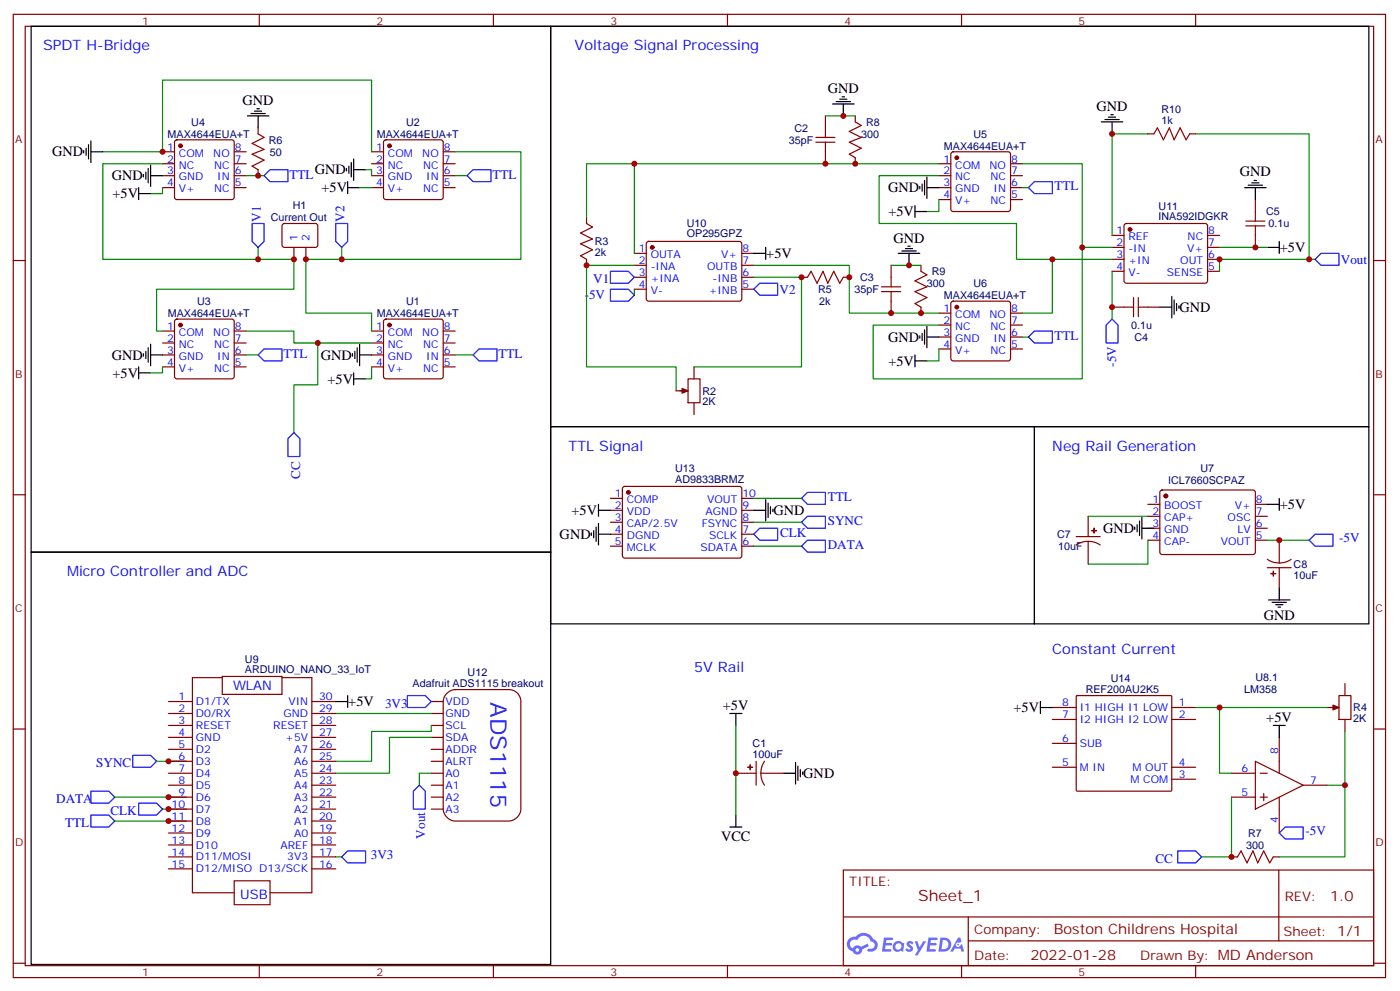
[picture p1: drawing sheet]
<svg xmlns="http://www.w3.org/2000/svg" width="414mm" height="293mm" viewBox="0 0 414 293" stroke-linecap="round" stroke-linejoin="round" font-family="sans-serif">
<g fill="none" stroke="#870000" stroke-width=".35">
<path d="M3.9 4.2h405.4v284.4h-405.4zM7.4 7.8h398.3v277.2h-398.3zM76.6 4.2v3.6M145.7 4.2v3.6M214.9 4.2v3.6M284 4.2v3.6M353.2 4.2v3.6M3.9 76.9h3.5M405.7 76.9h3.6M3.9 146h3.5M405.7 146h3.6M3.9 215.2h3.5"/>
<path d="M405.7 215.2h3.6M249.1 256.8h156.6v28.2h-156.6zM377.7 256.8v20.9M249.1 270.7h156.5M286 277.7h119.6M286 270.7v14.1M3.9 284.3h3.5M76.6 285v3.6M145.7 285v3.6M214.9 285v3.6M284 285v3.6M353.2 285v3.6"/>
<path d="M405.7 284.3h3.6"/>
</g>
<g fill="#5487ff">
<path d="M268.1 278a1.22 1.22 0 0 1 1.7 .3l-.4 .5a.47 .47 0 0 0-.3-.4 .47 .47 0 0 0-.5 .2l.1 .3a1.14 1.14 0 0 1 .8 1.7 1.14 1.14 0 0 1-1.9 0l-.2-.2 .5-.5 .7 .4a.29 .29 0 0 0 .3-.3 .29 .29 0 0 0-.2-.3 1.04 1.04 0 0 1-.6-1.7z"/>
<path d="M261.1 276.8h2.3l.4 .1-.2 .5-1.8 .1-.1 .9h1.5l.3 .3-.4 .4h-1.5l-.2 1.1h1.7l.2 .3-.2 .4h-2.6z"/>
<path d="M274.2 276.8h2.4l.3 .1-.1 .5-1.8 .1-.2 .9h1.6l.3 .3-.4 .4h-1.6l-.1 1.1h1.7l.2 .3-.2 .4h-2.7z"/>
<path d="M283 276.8h.7l.3 1.2-.6 .3a.69 .69 0 0 0-1 .3 .69 .69 0 0 0 .4 1 .69 .69 0 0 0 .9-.7l.5-.2 .6 2.2h-.8l-.3-.9h-1.7l-.5 .9h-.8z"/>
<path d="M270.2 277.8h.8l.6 1.9 1.1-1.9h.9l-2.6 4.2h-.8l.9-1.5z"/>
<path d="M277.8 276.8l-.6 4.1h1.3a2.11 2.11 0 0 0 2.5-2.1 2.11 2.11 0 0 0-2.5-2zM278.5 277.5a1.39 1.39 0 0 1 1.7 1.4 1.39 1.39 0 0 1-1.8 1.3h-.3z"/>
<path d="M264.1 278.4a1.54 1.54 0 0 0-.1 2.1 1.54 1.54 0 0 0 2.1 .2l.7 .2 .3-2.3-.2-.2-.4-.1a1.49 1.49 0 0 0-2.4 .1zM264.3 279.4a.95 .95 0 0 1 1.9 0 .95 .95 0 0 1-1.9 0z"/>
<path d="M250.8 277.1a2.18 2.18 0 0 0 1.1 3.7 1.44 1.44 0 0 0 1.6 1 1.44 1.44 0 0 0 1.2-1.5l2-1-.5-.8-1.9 1a1.47 1.47 0 0 0-2.4 .5 1.39 1.39 0 0 1-.7-2 1.39 1.39 0 0 1 2-.5 2.12 2.12 0 0 1 2.2-1.3 2.12 2.12 0 0 1 1.9 1.7 1.14 1.14 0 0 1 1 1.4 1.14 1.14 0 0 1-1.6 .8 .43 .43 0 0 0-.5 .3 .43 .43 0 0 0 .4 .5 1.98 1.98 0 0 0 2.5-1.2 1.98 1.98 0 0 0-1.2-2.5 3.1 3.1 0 0 0-5.3-.7l-.9 .1zM252.7 280.4a.55 .55 0 0 1 1.1 0 .55 .55 0 0 1-1.1 0z"/>
<circle cx="283" cy="278.9" r=".26"/>
</g>
<g fill="none" stroke="#870000" stroke-width=".35">
<path d="M76.2 37.7v1.8l1.8 1.1-3.5 1.7 3.5 1.8-3.5 1.4 3.5 1.8-3.5 1.7 1.7 1.1v1.8M243.8 34.2v6.4M252.6 34.2v1.8l1.8 1-3.5 1.8 3.5 1.8-3.5 1.4 3.5 1.7-3.5 1.8 1.7 1.1v1.7M339.1 39.5h1.7l1.1-1.8 1.7 3.6 1.8-3.6 1.4 3.6 1.8-3.6 1.7 3.6 1.1-1.8h1.8M48 44.8h3.5M48 48.3h3.5M48 51.9h3.5M48 55.4h3.5M51.8 41.5l.4-.2h16.3l.5 .2 .2 .5v16.2l-.3 .5-.4 .2h-16.3l-.5-.2-.2-.5v-16.2zM69.2 44.8h3.5M69.2 48.3h3.5M69.2 51.9h3.5"/>
<path d="M69.2 55.4h3.5M109.7 44.8h3.6M109.7 48.3h3.6M109.7 51.9h3.6M109.7 55.4h3.6M113.5 41.5l.5-.2h16.2l.5 .2 .2 .5v16.2l-.2 .5-.5 .2h-16.2l-.5-.2-.2-.5v-16.2zM130.9 44.8h3.5M130.9 48.3h3.5M130.9 51.9h3.5M130.9 55.4h3.5M241 42h5.6M241 40.6h5.6"/>
<path d="M243.8 42v6.3M277.3 48.3h3.5M277.3 51.9h3.5M277.3 55.4h3.5M277.3 58.9h3.5M281.1 45l.5-.2h16.2l.5 .2 .2 .5v16.2l-.2 .5-.5 .2h-16.2l-.5-.2-.3-.5v-16.2zM298.5 48.3h3.5M298.5 51.9h3.5M298.5 55.4h3.5M298.5 58.9h3.5M370.8 58.9v6.4M83.5 66.2l.5-.2h9.4l.5 .7-.1 5.9-.6 .4h-9.5l-.4-.7v-5.6z"/>
<path d="M86.8 73v3.6M90.3 73v3.6M173.2 64.2v1.8l1.8 1-3.5 1.8 3.5 1.8-3.5 1.4 3.5 1.7-3.5 1.8 1.7 1.1v1.7M187.4 74.8h3.5M187.4 78.3h3.5M191.1 71.5l.5-.2h27.1l.4 .7-.1 16.5-.6 .4-27.1-.1-.4-.6v-16.2zM219.1 74.8h3.5M219.1 78.3h3.5M263.2 78.3v6.4M272 78.3v1.8l1.8 1-3.5 1.8 3.5 1.8-3.5 1.4 3.5 1.7-3.5 1.8 1.7 1.1v1.7M328.5 69.5h3.5M328.5 73h3.5"/>
<path d="M328.5 76.6h3.5M332.2 66.2l.5-.2h23.3l.5 .2 .2 .5-.1 16.5-.6 .4-23.6-.1-.4-.6v-16.2zM356.7 69.5h3.5M356.7 73h3.5M356.7 76.6h3.5M368 66.7h5.6M368 65.3h5.6M370.8 66.7v6.3M48 97.7h3.5M51.8 94.4l.4-.2h16.3l.5 .2 .2 .5v16.2l-.3 .5-.4 .2h-16.3l-.5-.2-.2-.5v-16.2zM69.2 97.7h3.5M109.7 97.7h3.6"/>
<path d="M113.5 94.4l.5-.2h16.2l.5 .2 .2 .5v16.2l-.2 .5-.5 .2h-16.2l-.5-.2-.2-.5v-16.2zM130.9 97.7h3.5M187.4 81.8h3.5M187.4 85.4h3.5M219.1 81.8h3.5M219.1 85.4h3.5M236.7 81.8h1.8l1.1-1.7 1.7 3.5 1.8-3.5 1.4 3.5 1.8-3.5 1.7 3.5 1.1-1.8h1.8M260.4 86.1h5.6M260.4 84.7h5.6M263.2 86.1v6.3M277.3 92.4h3.5M277.3 96h3.5"/>
<path d="M277.3 99.5h3.5M281.1 89.1l.5-.2h16.2l.5 .2 .2 .5v16.2l-.2 .5-.5 .2h-16.2l-.5-.2-.3-.5v-16.2zM298.5 92.4h3.5M298.5 96h3.5M298.5 99.5h3.5M328.5 80.1h3.5M328.5 90.7h6.3M334.8 87.8v5.7M336.2 90.7h6.4M336.2 87.8v5.7M356.7 80.1h3.5M48 101.2h3.5"/>
<path d="M48 104.8h3.5M48 108.3h3.5M69.2 101.2h3.5M69.2 104.8h3.5M69.2 108.3h3.5M109.7 101.2h3.6M109.7 104.8h3.6M109.7 108.3h3.6M130.9 101.2h3.5M130.9 104.8h3.5M130.9 108.3h3.5M199.7 115.4h3.5"/>
<path d="M203.2 111.8h3.6v7.1h-3.6zM205 108.3v3.5M205 118.9v3.5M277.3 103h3.5M298.5 103h3.5M180.3 147.1h3.5M180.3 150.6h3.5M180.3 154.2h3.5M180.3 157.7h3.5M184.1 143.8l.4-.2h34.2l.4 .7-.1 20-.6 .4h-34.1l-.5-.7v-19.7zM219.1 147.1h3.5M219.1 150.6h3.5"/>
<path d="M219.1 154.2h3.5M219.1 157.7h3.5M317.9 158.4h7M321.4 159.8l-1.8 .2-1.7 .9M321.4 159.8l1.9 .2 1.6 .9M321.4 152.4v6M321.4 159.8v6.7M339.1 148.9h3.5M339.1 152.4h3.5M339.1 155.9h3.5M339.1 159.5h3.5M342.8 144.8l.5-.2 27.1 .1 .4 .6-.1 18-.6 .4-27.1-.1-.4-.6v-17.7z"/>
<path d="M370.8 148.9h3.5M370.8 152.4h3.5M370.8 155.9h3.5M370.8 159.5h3.5M377.9 159.5v6.7M180.3 161.2h3.5M219.1 161.2h3.5M374.3 165.1l1.7 .8 1.9 .3M374.3 167.6h7.1M377.9 167.6v6M381.4 165.1l-1.7 .8-1.8 .3M65.7 199.7h17.6v5.3h-17.6z"/>
<path d="M49.8 207.1h7M49.8 210.6h7M49.8 214.1h7M49.8 217.7h7M65.7 200h-8.9v63.5h12.4M83.3 200h8.8v63.5h-12.3M92.1 207.1h7.1M92.1 210.6h7.1M92.1 214.1h7.1M92.1 217.7h7.1M127.4 207.1h3.5M127.4 210.6h3.5"/>
<path d="M127.4 214.1h3.5M127.4 217.7h3.5M132.1 204.6a3.6 3.6 0 0 1 2.3-1h15.9a3.5 3.5 0 0 1 3.5 3.5v31.7a3.8 3.8 0 0 1-3.5 3.6h-15.9a3.8 3.8 0 0 1-3.5-3.6v-31.7a3.5 3.5 0 0 1 1.2-2.5zM310.8 208.8h7.1M310.8 212.4h7.1M310.8 219.4h7.1M317.9 205.5l.3-.2 27.7 .1 .2 .3v27.7l-.3 .1h-27.7l-.2-.3zM346.1 208.8h7.1M346.1 212.4h7.1M377.9 217.7v10.5M392 208.8h3.5M395.5 205.3h3.5v7.1h-3.5z"/>
<path d="M397.3 201.8v3.5M397.3 212.4v3.5M49.8 221.2h7M49.8 224.7h7M49.8 228.2h7M49.8 231.8h7M49.8 235.3h7M49.8 238.8h7M92.1 221.2h7.1M92.1 224.7h7.1M92.1 228.2h7.1M92.1 231.8h7.1"/>
<path d="M92.1 235.3h7.1M92.1 238.8h7.1M127.4 221.2h3.5M127.4 224.7h3.5M127.4 228.2h3.5M127.4 231.8h3.5M127.4 235.3h3.5M127.4 238.8h3.5M217.3 228.2h6M223.3 224.7v7.1M224.8 228.2l.2 1.9 .8 1.7M224.8 228.2h6.7"/>
<path d="M225.8 224.7l-.8 1.7-.2 1.8M310.8 226.5h7.1M346.1 230h7.1M346.1 226.5h7.1M363.7 228.2h7.1M363.7 235.3h7.1M370.8 224.7l14.1 7.1-14.1 7zM372.2 228.2h2.1M372.2 235.3h2.1M373.3 234.2v2.2M377.9 235.3v10.6M384.9 231.8h7.1"/>
<path d="M49.8 252.9h7M49.8 249.4h7M49.8 245.9h7M49.8 242.4h7M49.8 256.5h7M69.2 260h10.6v7.1h-10.6zM92.1 252.9h7.1M92.1 249.4h7.1M92.1 245.9h7.1M92.1 242.4h7.1M92.1 256.5h7.1M363.7 252.9h1.8l1.1-1.7 1.7 3.5 1.8-3.5 1.4 3.5 1.8-3.5 1.7 3.5 1.1-1.8h1.8"/>
</g>
<g fill="#870000" stroke="#870000" stroke-width=".35">
<path d="M322.5 156.6l1.4 .1z"/>
<path d="M323.1 155.9l.1 1.4z"/>
<path d="M375.4 169.3h1.4z"/>
<path d="M376.1 168.6v1.4z"/>
<path d="M201.5 114.7l1.7 .7-1.7 .7z"/>
<path d="M393.7 208.1l1.8 .7-1.8 .8z"/>
<path d="M221.6 225.8v1.4z"/>
<path d="M220.9 226.5h1.4z"/>
<circle cx="115" cy="96" r=".53"/>
<circle cx="115" cy="43" r=".53"/>
<circle cx="53.3" cy="96" r=".53"/>
<circle cx="53.3" cy="43" r=".53"/>
<circle cx="282.6" cy="46.6" r=".53"/>
<circle cx="282.6" cy="90.7" r=".53"/>
<circle cx="344.3" cy="146.4" r=".53"/>
<circle cx="192.7" cy="73" r=".53"/>
<circle cx="333.8" cy="67.7" r=".53"/>
<circle cx="185.6" cy="145.3" r=".53"/>
</g>
<g fill="none" stroke="#008700" stroke-width=".35">
<path d="M243.8 34.2h8.8M339.1 39.5h-10.6v30M353.2 39.5h33.5v37.1h-26.5v3.5M30.4 44.8h17.6v-21.2h61.7v21.2M48 55.4v1.8h-3.5M48 48.3h-17.6v28.3h56.4v8.8h-40.6v12.3h1.8M72.7 51.9h5.3M106.2 55.4h3.5M108 50.1h1.7v1.8M134.4 44.8h19.4v31.8h-63.5v15.8h19.4v5.3M134.4 51.9h3.6M187.4 48.3v26.5"/>
<path d="M277.3 48.3h-104.1v15.9M277.3 51.9h-17.6v14.1h40.5v10.6h28.3M277.3 58.9v3.5h-3.5M302 48.3h17.7v24.7M302 55.4h1.8M76.2 73v3.6M100.9 73v3.6M187.4 78.3h-14.2v30h26.5v7.1M222.6 78.3h28.3v14.1h26.4M263.2 78.3h8.8M310.8 76.6v15.8h-8.8M328.5 73h-8.8v38.8h-61.8v-15.8h19.4"/>
<path d="M360.2 73h14.1M386.7 76.6h1.7M72.7 97.7h14.1v3.5h22.9M187.4 85.4v1.7M222.6 81.8h14.1v26.5h-31.7M302 99.5h1.8M328.5 80.1v14.1M48 108.3v1.8h-3.5M72.7 104.8h3.5M93.9 101.2v12.4h-7.1v14.1M109.7 108.3v3.5h-1.7M134.4 104.8h5.3"/>
<path d="M277.3 103v3.5h-3.5M222.6 154.2h14.1M222.6 147.1h14.1M321.4 152.4h17.7M339.1 159.5v7h-17.7M374.3 159.5h12.4M222.6 161.2h14.1M99.2 210.6h28.2M127.4 217.7h-12.4v10.5h-15.8M127.4 214.1v1.8h-17.7v8.8h-10.5M217.3 214.1v26.5M353.2 208.8h7v19.4h3.5"/>
<path d="M360.2 208.8h31.8M397.3 215.9v15.9M33.9 235.3h21.2M46.2 224.7h8.9M48 238.8h7.1M127.4 228.2h-3.5v3.6M363.7 235.3v17.6h-8.8M392 231.8h5.3v21.1h-19.4M33.9 242.4h21.2M99.2 252.9h1.7"/>
</g>
<g fill="none" stroke="#000" stroke-width=".35">
<path d="M9.2 7.8h153.5v155.2h-153.5zM162.7 7.8h241.6v118.1h-241.6zM73.1 34.2h6.3M74.1 33.5h4.3M75.2 32.8h2.1M75.9 32.1h.7M76.2 34.2v3.5M245.9 30.7h6.4M247 30h4.2M248 29.3h2.2M248.7 28.6h.7M249.1 30.7v3.5"/>
<path d="M325.3 36h6.3M326.4 35.3h4.2M327.4 34.6h2.1M328.1 33.9h.7M328.5 36v3.5M24.7 44.5v.7M25.4 43.7v2.2M26.1 42.7v4.2M26.8 44.8h3.6M26.8 41.6v6.4M41 57.2h3.5M41 55.4v3.5"/>
<path d="M42.4 51.5v.7M43.1 50.8v2.1M43.8 49.7v4.3M44.5 51.9h3.5M44.5 48.7v6.3M102.3 49.7v.7M102.7 55.4h3.5M102.7 53.6v3.6M103 49v2.2M103.8 48v4.2M104.5 50.1h3.5M104.5 46.9v6.4"/>
<path d="M271.7 55v.7M272.4 54.3v2.1M273.1 53.3v4.2M273.8 55.4h3.5M273.8 52.2v6.4M367.6 55.4h6.4M368.7 54.7h4.2M369.7 54h2.2M370.5 53.3h.7M370.8 55.4v3.5M222.6 74.8h3.6M226.2 73v3.6"/>
<path d="M265.3 74.8h6.4M266.4 74.1h4.2M267.4 73.4h2.2M268.1 72.7h.8M268.5 74.8v3.5M270.3 60.7v3.5M270.3 62.4h3.5M374.3 73h3.6M377.9 71.3v3.5M271.7 99.1v.7M272.4 98.4v2.1M273.1 97.4v4.2"/>
<path d="M273.8 96.3v6.4M273.8 99.5h3.5M342.6 90.7h3.5M346.1 87.5v6.3M346.8 88.5v4.3M347.5 89.6v2.1M348.2 90.3v.7M41 108.3v3.5M41 110.1h3.5M42.4 104.4v.7M43.1 103.7v2.1M43.8 102.7v4.2"/>
<path d="M44.5 101.6v6.3M44.5 104.8h3.5M104.1 104.4v.7M104.5 110.1v3.5M104.5 111.8h3.5M104.8 103.7v2.1M105.5 102.7v4.2M106.2 104.8h3.5M106.2 101.6v6.3M270.3 106.5h3.5M270.3 104.8v3.5M162.7 125.9h142.8v58.2h-142.8z"/>
<path d="M305.5 125.9h98.8v58.2h-98.8zM174.7 157.3v.7M175.4 156.6v2.2M176.1 155.6v4.2M176.8 150.6h3.5M176.8 148.9v3.5M176.8 154.5v6.4M176.8 157.7h3.5M222.6 150.6h3.6M226.2 147.5v6.3M226.9 148.5v4.3M227.6 149.6v2.1"/>
<path d="M228.3 150.3v.7M335.2 155.6v.7M335.9 154.9v2.1M336.6 153.8v4.2M337.3 155.9h3.5M337.3 152.8v6.3M374.3 148.9h3.6M377.9 147.1v3.5M9.2 163h153.5v121.7h-153.5zM374.7 177.1h6.3M375.7 177.8h4.3M376.8 178.5h2.1"/>
<path d="M377.5 179.2h.7M377.9 173.6v3.5M99.2 207.1h3.5M102.7 205.3v3.5M215.6 210.6h3.5M217.3 210.6v3.5M307.3 208.8h3.5M307.3 207.1v3.5M376.1 214.1h3.5M377.9 214.1v3.6M231.5 228.2h3.5M235 225.1v6.3"/>
<path d="M235.7 226.1v4.3M236.4 227.2v2.1M237.1 227.9v.7M215.6 244.1h3.5M217.3 240.6v3.5"/>
</g>
<g fill="none" stroke="#00f" stroke-width=".35">
<path d="M78 51.9l1.8-1.8h5.3v3.5h-5.3zM138 51.9l1.7-1.8h5.3v3.5h-5.3zM305.5 53.6h5.3v3.6h-5.3l-1.7-1.8zM74.5 66h3.5v5.3l-1.8 1.7-1.7-1.7zM99.2 66h3.5v5.3l-1.8 1.7-1.7-1.7zM388.4 76.6l1.8-1.8h5.3v3.5h-5.3zM180.3 85.4h5.3l1.8 1.7-1.8 1.8h-5.3zM180.3 80.1h5.3l1.8 1.7-1.8 1.8h-5.3zM222.6 85.4l1.8-1.8h5.3v3.5h-5.3zM305.5 97.7h5.3v3.5h-5.3l-1.7-1.7zM326.7 96l1.8-1.8 1.7 1.8v5.2h-3.5zM76.2 104.8l1.8-1.8h5.3v3.5h-5.3z"/>
<path d="M139.7 104.8l1.8-1.8h5.3v3.5h-5.3zM86.8 127.7l1.8 1.8v5.3h-3.5v-5.3zM222.6 157.7l1.8-1.8h5.3v3.6h-5.3zM236.7 154.2l1.8-1.8h5.3v3.5h-5.3zM236.7 147.1l1.8-1.8h5.3v3.6h-5.3zM386.7 159.5l1.7-1.8h5.3v3.5h-5.3zM236.7 161.2l1.8-1.7h5.3v3.5h-5.3zM120.3 205.3h5.3l1.8 1.8-1.8 1.7h-5.3zM26.8 233.5h5.3l1.8 1.8-1.8 1.8h-5.3zM39.2 223h5.3l1.7 1.7-1.7 1.8h-5.3zM41 237.1h5.2l1.8 1.7-1.8 1.8h-5.2zM123.9 231.8l1.7 1.7v5.3h-3.5v-5.3z"/>
<path d="M26.8 240.6h5.3l1.8 1.8-1.8 1.7h-5.3zM100.9 252.9l1.8-1.7h5.3v3.5h-5.3zM347.9 251.2h5.3l1.7 1.7-1.7 1.8h-5.3zM377.9 245.9l1.7-1.8h5.3v3.6h-5.3z"/>
</g>
<g fill="#c00">
<circle cx="48" cy="44.8" r=".88"/>
<circle cx="76.2" cy="51.9" r=".88"/>
<circle cx="86.8" cy="76.6" r=".88"/>
<circle cx="90.3" cy="76.6" r=".88"/>
<circle cx="100.9" cy="76.6" r=".88"/>
<circle cx="76.2" cy="76.6" r=".88"/>
<circle cx="173.2" cy="78.3" r=".88"/>
<circle cx="236.7" cy="81.8" r=".88"/>
<circle cx="187.4" cy="48.3" r=".88"/>
<circle cx="250.9" cy="81.8" r=".88"/>
<circle cx="243.8" cy="48.3" r=".88"/>
<circle cx="252.6" cy="48.3" r=".88"/>
<circle cx="249.1" cy="34.2" r=".88"/>
<circle cx="263.2" cy="92.4" r=".88"/>
<circle cx="268.5" cy="78.3" r=".88"/>
<circle cx="272" cy="92.4" r=".88"/>
<circle cx="310.8" cy="76.6" r=".88"/>
<circle cx="319.7" cy="73" r=".88"/>
<circle cx="328.5" cy="90.7" r=".88"/>
<circle cx="370.8" cy="73" r=".88"/>
<circle cx="360.2" cy="76.6" r=".88"/>
<circle cx="328.5" cy="39.5" r=".88"/>
<circle cx="377.9" cy="159.5" r=".88"/>
<circle cx="386.7" cy="76.6" r=".88"/>
<circle cx="93.9" cy="101.2" r=".88"/>
<circle cx="360.2" cy="208.8" r=".88"/>
<circle cx="397.3" cy="231.8" r=".88"/>
<circle cx="363.7" cy="252.9" r=".88"/>
<circle cx="49.8" cy="242.4" r=".88"/>
<circle cx="49.8" cy="235.3" r=".88"/>
<circle cx="49.8" cy="238.8" r=".88"/>
<circle cx="49.8" cy="224.7" r=".88"/>
<circle cx="217.3" cy="228.2" r=".88"/>
</g>
<text font-size="6.7" fill="#00f" x="144.9" y="207.3" transform="rotate(90 144.9 207.3)">ADS1115</text>
<text font-size="4.6" fill="#800" x="271.2" y="265.8">Sheet_1</text>
<g font-size="4.2" fill="#00f">
<text x="12.7" y="14.8">SPDT H-Bridge</text>
<text x="169.7" y="14.8">Voltage Signal Processing</text>
<text x="168" y="133">TTL Signal</text>
<text x="310.8" y="133">Neg Rail Generation</text>
<text x="19.8" y="170">Micro Controller and ADC</text>
<text x="310.8" y="193">Constant Current</text>
<text x="205" y="198.3">5V Rail</text>
</g>
<g font-size="4.2">
<text x="244.5" y="27.5">GND</text>
<text x="71.6" y="31">GND</text>
<text x="323.9" y="32.7">GND</text>
<text x="15.4" y="46.2">GND</text>
<text x="33" y="53.3">GND</text>
<text x="93" y="51.5">GND</text>
<text x="366.2" y="52.1">GND</text>
<text x="33.2" y="58.6">+5V</text>
<text x="95" y="56.8">+5V</text>
<text x="262.3" y="56.8">GND</text>
<text x="262.4" y="63.9">+5V</text>
<text x="263.9" y="71.6">GND</text>
<text x="226.3" y="76.2">+5V</text>
<text x="378" y="74.4">+5V</text>
<text x="348.4" y="92.1">GND</text>
<text x="262.3" y="100.9">GND</text>
<text x="33" y="106.2">GND</text>
<text x="94.8" y="106.2">GND</text>
<text x="262.4" y="107.9">+5V</text>
<text x="33.2" y="111.5">+5V</text>
<text x="96.7" y="113.3">+5V</text>
<text x="168.8" y="152">+5V</text>
<text x="228.5" y="152">GND</text>
<text x="378" y="150.3">+5V</text>
<text x="165.3" y="159.1">GND</text>
<text x="325.8" y="157.3">GND</text>
<text x="373.3" y="183.1">GND</text>
<text x="102.9" y="208.5">+5V</text>
<text x="213.5" y="209.6">+5V</text>
<text x="299.3" y="210.2">+5V</text>
<text x="374" y="213.1">+5V</text>
<text x="237.3" y="229.7">GND</text>
<text x="213" y="248.2">VCC</text>
</g>
<g font-size="4.2" fill="#800">
<text x="392.9" y="266.1">1.0</text>
<text x="311.3" y="275.6">Boston Childrens Hospital</text>
<text x="304.3" y="283.4">2022-01-28</text>
</g>
<g font-size="3.9" fill="#00f">
<text x="85.5" y="52.7">TTL</text>
<text x="145.5" y="52.7">TTL</text>
<text x="311.5" y="56.2">TTL</text>
<text x="77.1" y="65.5" transform="rotate(-90 77.1 65.5)">V1</text>
<text x="101.8" y="65.5" transform="rotate(-90 101.8 65.5)">V2</text>
<text x="396.1" y="77.8">Vout</text>
<text x="175.2" y="83.5">V1</text>
<text x="172.7" y="88.4">-5V</text>
<text x="230.3" y="86.7">V2</text>
<text x="311.5" y="100.3">TTL</text>
<text x="83.8" y="105.6">TTL</text>
<text x="147.3" y="105.6">TTL</text>
<text x="329.7" y="108.2" transform="rotate(-90 329.7 108.2)">-5V</text>
<text x="88.6" y="141.4" transform="rotate(-90 88.6 141.4)">CC</text>
<text x="244.5" y="147.8">TTL</text>
<text x="244.5" y="154.9">SYNC</text>
<text x="230.4" y="158.4">CLK</text>
<text x="244.5" y="161.9">DATA</text>
<text x="395.6" y="160.1">-5V</text>
<text x="68.8" y="203.6">WLAN</text>
<text x="113.7" y="208.9">3V3</text>
<text x="28.4" y="226.5">SYNC</text>
<text x="16.6" y="237.1">DATA</text>
<text x="19.2" y="244.1">TTL</text>
<text x="32.6" y="240.6">CLK</text>
<text x="125.6" y="247.5" transform="rotate(-90 125.6 247.5)">Vout</text>
<text x="385.6" y="246.6">-5V</text>
<text x="109.6" y="253.6">3V3</text>
<text x="341.3" y="254.8">CC</text>
<text x="70.9" y="265.3">USB</text>
</g>
<g font-size="3.9" fill="#800">
<text x="250.9" y="261.4">TITLE:</text>
<text x="379.5" y="266.1">REV:</text>
<text x="287.8" y="275.6">Company:</text>
<text x="379.1" y="276.2">Sheet: 1/1</text>
<text x="287.8" y="283.3">Date:</text>
<text x="336.8" y="283.4">Drawn By: MD Anderson</text>
</g>
<g font-size="3.2" fill="#800">
<text x="42" y="7.2">1</text>
<text x="111.2" y="7.2">2</text>
<text x="180.3" y="7.2">3</text>
<text x="249.4" y="7.2">4</text>
<text x="318.6" y="7.2">5</text>
<text x="4.4" y="42.3">A</text>
<text x="406.3" y="42.3">A</text>
<text x="4.4" y="111.5">B</text>
<text x="406.3" y="111.5">B</text>
<text x="4.4" y="180.6">C</text>
<text x="406.3" y="180.6">C</text>
<text x="4.4" y="249.8">D</text>
<text x="406.3" y="249.8">D</text>
<text x="42" y="288">1</text>
<text x="111.2" y="288">2</text>
<text x="180.3" y="288">3</text>
<text x="249.4" y="288">4</text>
<text x="318.6" y="288">5</text>
</g>
<g font-size="3.2" fill="#000080">
<text x="343.1" y="33.5">R10</text>
<text x="49.5" y="40.7">MAX4644EUA+T</text>
<text x="56.5" y="37.2">U4</text>
<text x="111.3" y="40.6">MAX4644EUA+T</text>
<text x="120" y="37.2">U2</text>
<text x="234.6" y="38.9">C2</text>
<text x="254.4" y="40.7">300</text>
<text x="255.8" y="37.1">R8</text>
<text x="287.5" y="40.7">U5</text>
<text x="343.1" y="36.7">1k</text>
<text x="79.4" y="42.4">R6</text>
<text x="79.7" y="46">50</text>
<text x="233" y="42.4">35pF</text>
<text x="278.8" y="44.2">MAX4644EUA+T</text>
<text x="80" y="65.3">Current Out</text>
<text x="86.5" y="61.7">H1</text>
<text x="342.2" y="64.8">INA592IDGKR</text>
<text x="342.2" y="61.9">U11</text>
<text x="374" y="63.6">C5</text>
<text x="202.9" y="70.1">OP295GPZ</text>
<text x="202.9" y="67.1">U10</text>
<text x="374.7" y="67.1">0.1u</text>
<text x="175.7" y="75.6">2k</text>
<text x="175.7" y="72.4">R3</text>
<text x="254" y="83">C3</text>
<text x="275.2" y="81.2">R9</text>
<text x="241.6" y="86.5">R5</text>
<text x="252.4" y="86.5">35pF</text>
<text x="273.8" y="84.8">300</text>
<text x="278.8" y="88.3">MAX4644EUA+T</text>
<text x="287.5" y="84.8">U6</text>
<text x="49.5" y="93.6">MAX4644EUA+T</text>
<text x="58.2" y="90.1">U3</text>
<text x="111.3" y="93.6">MAX4644EUA+T</text>
<text x="120" y="90.1">U1</text>
<text x="242" y="90">2k</text>
<text x="334.1" y="97.1">0.1u</text>
<text x="335.1" y="100.6">C4</text>
<text x="207.5" y="119.7">2K</text>
<text x="207.5" y="116.5">R2</text>
<text x="199.4" y="142.5">AD9833BRMZ</text>
<text x="199.4" y="139.3">U13</text>
<text x="345.1" y="142.9">ICL7660SCPAZ</text>
<text x="354.6" y="139.3">U7</text>
<text x="312.3" y="158.8">C7</text>
<text x="312.5" y="162.4">10uF</text>
<text x="382.1" y="167.7">C8</text>
<text x="382.1" y="170.8">10uF</text>
<text x="72.3" y="195.7">U9</text>
<text x="72.3" y="198.6">ARDUINO_NANO_33_IoT</text>
<text x="121.9" y="202.9">Adafruit ADS1115 breakout</text>
<text x="138.1" y="199.6">U12</text>
<text x="328.1" y="201.2">U14</text>
<text x="370.9" y="201.2">U8.1</text>
<text x="320.7" y="204.7">REF200AU2K5</text>
<text x="367.5" y="204.7">LM358</text>
<text x="399.7" y="210">R4</text>
<text x="399.7" y="213.2">2K</text>
<text x="222.3" y="220.4">C1</text>
<text x="222.3" y="223.7">100uF</text>
<text x="368.1" y="250.5">300</text>
<text x="368.7" y="247">R7</text>
</g>
<g font-size="3.2" fill="#00f">
<text x="49.3" y="44.5">1</text>
<text x="49.3" y="48">2</text>
<text x="52.8" y="46.2">COM</text>
<text x="63" y="46.2">NO</text>
<text x="69.4" y="48">7</text>
<text x="69.4" y="44.5">8</text>
<text x="111.1" y="44.5">1</text>
<text x="111.1" y="48">2</text>
<text x="114.6" y="46.2">COM</text>
<text x="124.7" y="46.2">NO</text>
<text x="131.1" y="48">7</text>
<text x="131.1" y="44.5">8</text>
<text x="278.7" y="48">1</text>
<text x="298.7" y="48">8</text>
<text x="49.3" y="51.5">3</text>
<text x="52.8" y="49.7">NC</text>
<text x="52.8" y="53.3">GND</text>
<text x="63.3" y="49.7">NC</text>
<text x="64.2" y="53.3">IN</text>
<text x="69.4" y="51.5">6</text>
<text x="111.1" y="51.5">3</text>
<text x="114.6" y="49.7">NC</text>
<text x="114.6" y="53.3">GND</text>
<text x="125" y="49.7">NC</text>
<text x="125.9" y="53.3">IN</text>
<text x="131.1" y="51.5">6</text>
<text x="278.7" y="51.5">2</text>
<text x="282.2" y="49.7">COM</text>
<text x="282.2" y="53.3">NC</text>
<text x="292.3" y="49.7">NO</text>
<text x="292.6" y="53.3">NC</text>
<text x="298.7" y="51.5">7</text>
<text x="49.3" y="55">4</text>
<text x="52.8" y="56.8">V+</text>
<text x="63.3" y="56.8">NC</text>
<text x="69.4" y="55">5</text>
<text x="111.1" y="55">4</text>
<text x="114.6" y="56.8">V+</text>
<text x="125" y="56.8">NC</text>
<text x="131.1" y="55">5</text>
<text x="278.7" y="55">3</text>
<text x="278.7" y="58.6">4</text>
<text x="282.2" y="56.8">GND</text>
<text x="293.5" y="56.8">IN</text>
<text x="298.7" y="58.6">5</text>
<text x="298.7" y="55">6</text>
<text x="282.2" y="60.3">V+</text>
<text x="292.6" y="60.3">NC</text>
<text x="87.9" y="71.3" transform="rotate(-90 87.9 71.3)">1</text>
<text x="91.4" y="71.3" transform="rotate(-90 91.4 71.3)">2</text>
<text x="329.8" y="69.1">1</text>
<text x="333.3" y="70.9">REF</text>
<text x="350.8" y="70.9">NC</text>
<text x="356.9" y="69.1">8</text>
<text x="188.7" y="74.4">1</text>
<text x="188.7" y="78">2</text>
<text x="192.2" y="76.2">OUTA</text>
<text x="213" y="76.2">V+</text>
<text x="219.3" y="78">7</text>
<text x="219.3" y="74.4">8</text>
<text x="329.8" y="72.7">2</text>
<text x="329.8" y="76.2">3</text>
<text x="333.3" y="74.4">-IN</text>
<text x="333.3" y="78">+IN</text>
<text x="348.6" y="78">OUT</text>
<text x="350.6" y="74.4">V+</text>
<text x="356.9" y="76.2">6</text>
<text x="356.9" y="72.7">7</text>
<text x="188.7" y="81.5">3</text>
<text x="192.2" y="79.7">-INA</text>
<text x="192.2" y="83.3">+INA</text>
<text x="208.9" y="79.7">OUTB</text>
<text x="210.5" y="83.3">-INB</text>
<text x="219.3" y="81.5">6</text>
<text x="329.8" y="79.7">4</text>
<text x="333.3" y="81.5">V-</text>
<text x="344.7" y="81.5">SENSE</text>
<text x="356.9" y="79.7">5</text>
<text x="188.7" y="85">4</text>
<text x="192.2" y="86.8">V-</text>
<text x="209.3" y="86.8">+INB</text>
<text x="219.3" y="85">5</text>
<text x="278.7" y="92.1">1</text>
<text x="278.7" y="95.6">2</text>
<text x="282.2" y="93.8">COM</text>
<text x="292.3" y="93.8">NO</text>
<text x="298.7" y="95.6">7</text>
<text x="298.7" y="92.1">8</text>
<text x="49.3" y="97.4">1</text>
<text x="49.3" y="100.9">2</text>
<text x="52.8" y="99.1">COM</text>
<text x="63" y="99.1">NO</text>
<text x="69.4" y="100.9">7</text>
<text x="69.4" y="97.4">8</text>
<text x="111.1" y="97.4">1</text>
<text x="111.1" y="100.9">2</text>
<text x="114.6" y="99.1">COM</text>
<text x="124.7" y="99.1">NO</text>
<text x="131.1" y="100.9">7</text>
<text x="131.1" y="97.4">8</text>
<text x="278.7" y="99.1">3</text>
<text x="282.2" y="97.4">NC</text>
<text x="282.2" y="100.9">GND</text>
<text x="292.6" y="97.4">NC</text>
<text x="293.5" y="100.9">IN</text>
<text x="298.7" y="99.1">6</text>
<text x="49.3" y="104.4">3</text>
<text x="49.3" y="107.9">4</text>
<text x="52.8" y="102.7">NC</text>
<text x="52.8" y="106.2">GND</text>
<text x="63.3" y="102.7">NC</text>
<text x="64.2" y="106.2">IN</text>
<text x="69.4" y="107.9">5</text>
<text x="69.4" y="104.4">6</text>
<text x="111.1" y="104.4">3</text>
<text x="111.1" y="107.9">4</text>
<text x="114.6" y="102.7">NC</text>
<text x="114.6" y="106.2">GND</text>
<text x="125" y="102.7">NC</text>
<text x="125.9" y="106.2">IN</text>
<text x="131.1" y="107.9">5</text>
<text x="131.1" y="104.4">6</text>
<text x="278.7" y="102.7">4</text>
<text x="282.2" y="104.4">V+</text>
<text x="292.6" y="104.4">NC</text>
<text x="298.7" y="102.7">5</text>
<text x="52.8" y="109.7">V+</text>
<text x="63.3" y="109.7">NC</text>
<text x="114.6" y="109.7">V+</text>
<text x="125" y="109.7">NC</text>
<text x="181.6" y="146.8">1</text>
<text x="185.1" y="148.5">COMP</text>
<text x="208.9" y="148.5">VOUT</text>
<text x="219.3" y="146.8">10</text>
<text x="340.4" y="148.5">1</text>
<text x="371" y="148.5">8</text>
<text x="181.6" y="150.3">2</text>
<text x="181.6" y="153.8">3</text>
<text x="185.1" y="152">VDD</text>
<text x="185.1" y="155.6">CAP/2.5V</text>
<text x="207.3" y="155.6">FSYNC</text>
<text x="208.4" y="152">AGND</text>
<text x="219.3" y="153.8">8</text>
<text x="219.3" y="150.3">9</text>
<text x="340.4" y="152">2</text>
<text x="340.4" y="155.6">3</text>
<text x="343.9" y="150.3">BOOST</text>
<text x="343.9" y="153.8">CAP+</text>
<text x="362.6" y="153.8">OSC</text>
<text x="364.7" y="150.3">V+</text>
<text x="371" y="155.6">6</text>
<text x="371" y="152">7</text>
<text x="181.6" y="157.3">4</text>
<text x="181.6" y="160.9">5</text>
<text x="185.1" y="159.1">DGND</text>
<text x="209.5" y="159.1">SCLK</text>
<text x="219.3" y="160.9">6</text>
<text x="219.3" y="157.3">7</text>
<text x="340.4" y="159.1">4</text>
<text x="343.9" y="157.3">GND</text>
<text x="343.9" y="160.9">CAP-</text>
<text x="360.6" y="160.9">VOUT</text>
<text x="365.6" y="157.3">LV</text>
<text x="371" y="159.1">5</text>
<text x="185.1" y="162.6">MCLK</text>
<text x="206.9" y="162.6">SDATA</text>
<text x="52.7" y="206.7">1</text>
<text x="57.9" y="208.1">D1/TX</text>
<text x="85.2" y="208.1">VIN</text>
<text x="94.2" y="206.7">30</text>
<text x="131.6" y="208.1">VDD</text>
<text x="313.8" y="208.5">8</text>
<text x="318.9" y="209.9">I1 HIGH I1 LOW</text>
<text x="348.2" y="208.5">1</text>
<text x="52.7" y="213.8">3</text>
<text x="52.7" y="210.3">2</text>
<text x="57.9" y="215.2">RESET</text>
<text x="57.9" y="211.7">D0/RX</text>
<text x="80.7" y="215.2">RESET</text>
<text x="83.8" y="211.7">GND</text>
<text x="94.2" y="210.3">29</text>
<text x="94.2" y="213.8">28</text>
<text x="131.6" y="211.7">GND</text>
<text x="131.6" y="215.2">SCL</text>
<text x="313.8" y="212">7</text>
<text x="318.9" y="213.4">I2 HIGH I2 LOW</text>
<text x="348.2" y="212">2</text>
<text x="52.7" y="220.8">5</text>
<text x="52.7" y="217.3">4</text>
<text x="57.9" y="218.7">GND</text>
<text x="84.3" y="218.7">+5V</text>
<text x="94.2" y="217.3">27</text>
<text x="94.2" y="220.8">26</text>
<text x="131.6" y="218.7">SDA</text>
<text x="313.8" y="219.1">6</text>
<text x="318.9" y="220.5">SUB</text>
<text x="52.7" y="227.9">7</text>
<text x="52.7" y="224.4">6</text>
<text x="57.9" y="225.8">D3</text>
<text x="57.9" y="222.3">D2</text>
<text x="86.9" y="222.3">A7</text>
<text x="86.9" y="225.8">A6</text>
<text x="94.2" y="224.4">25</text>
<text x="94.2" y="227.9">24</text>
<text x="131.6" y="222.3">ADDR</text>
<text x="131.6" y="225.8">ALRT</text>
<text x="313.8" y="226.1">5</text>
<text x="318.9" y="227.5">M IN</text>
<text x="334.5" y="227.5">M OUT</text>
<text x="348.2" y="226.1">4</text>
<text x="366.7" y="227.9">6</text>
<text x="377.5" y="222.6" transform="rotate(-90 377.5 222.6)">8</text>
<text x="52.7" y="231.4">8</text>
<text x="57.9" y="232.8">D5</text>
<text x="57.9" y="229.3">D4</text>
<text x="86.9" y="229.3">A5</text>
<text x="86.9" y="232.8">A4</text>
<text x="94.2" y="231.4">23</text>
<text x="131.6" y="229.3">A0</text>
<text x="131.6" y="232.8">A1</text>
<text x="333.9" y="231.1">M COM</text>
<text x="348.2" y="229.7">3</text>
<text x="387" y="231.4">7</text>
<text x="50.7" y="238.5">10</text>
<text x="52.7" y="235">9</text>
<text x="57.9" y="239.9">D7</text>
<text x="57.9" y="236.4">D6</text>
<text x="86.9" y="236.4">A3</text>
<text x="86.9" y="239.9">A2</text>
<text x="94.2" y="235">22</text>
<text x="94.2" y="238.5">21</text>
<text x="131.6" y="236.4">A2</text>
<text x="131.6" y="239.9">A3</text>
<text x="366.7" y="235">5</text>
<text x="50.7" y="245.5">12</text>
<text x="50.7" y="242">11</text>
<text x="57.9" y="243.4">D8</text>
<text x="86.9" y="243.4">A1</text>
<text x="94.2" y="242">20</text>
<text x="94.2" y="245.5">19</text>
<text x="377.5" y="243" transform="rotate(-90 377.5 243)">4</text>
<text x="50.7" y="249.1">13</text>
<text x="57.9" y="250.5">D10</text>
<text x="57.9" y="246.9">D9</text>
<text x="82.8" y="250.5">AREF</text>
<text x="86.9" y="246.9">A0</text>
<text x="94.2" y="249.1">18</text>
<text x="50.7" y="252.6">14</text>
<text x="50.7" y="256.1">15</text>
<text x="57.9" y="254">D11/MOSI</text>
<text x="57.9" y="257.5">D12/MISO D13/SCK</text>
<text x="84.9" y="254">3V3</text>
<text x="94.2" y="252.6">17</text>
<text x="94.2" y="256.1">16</text>
</g>
</svg>
